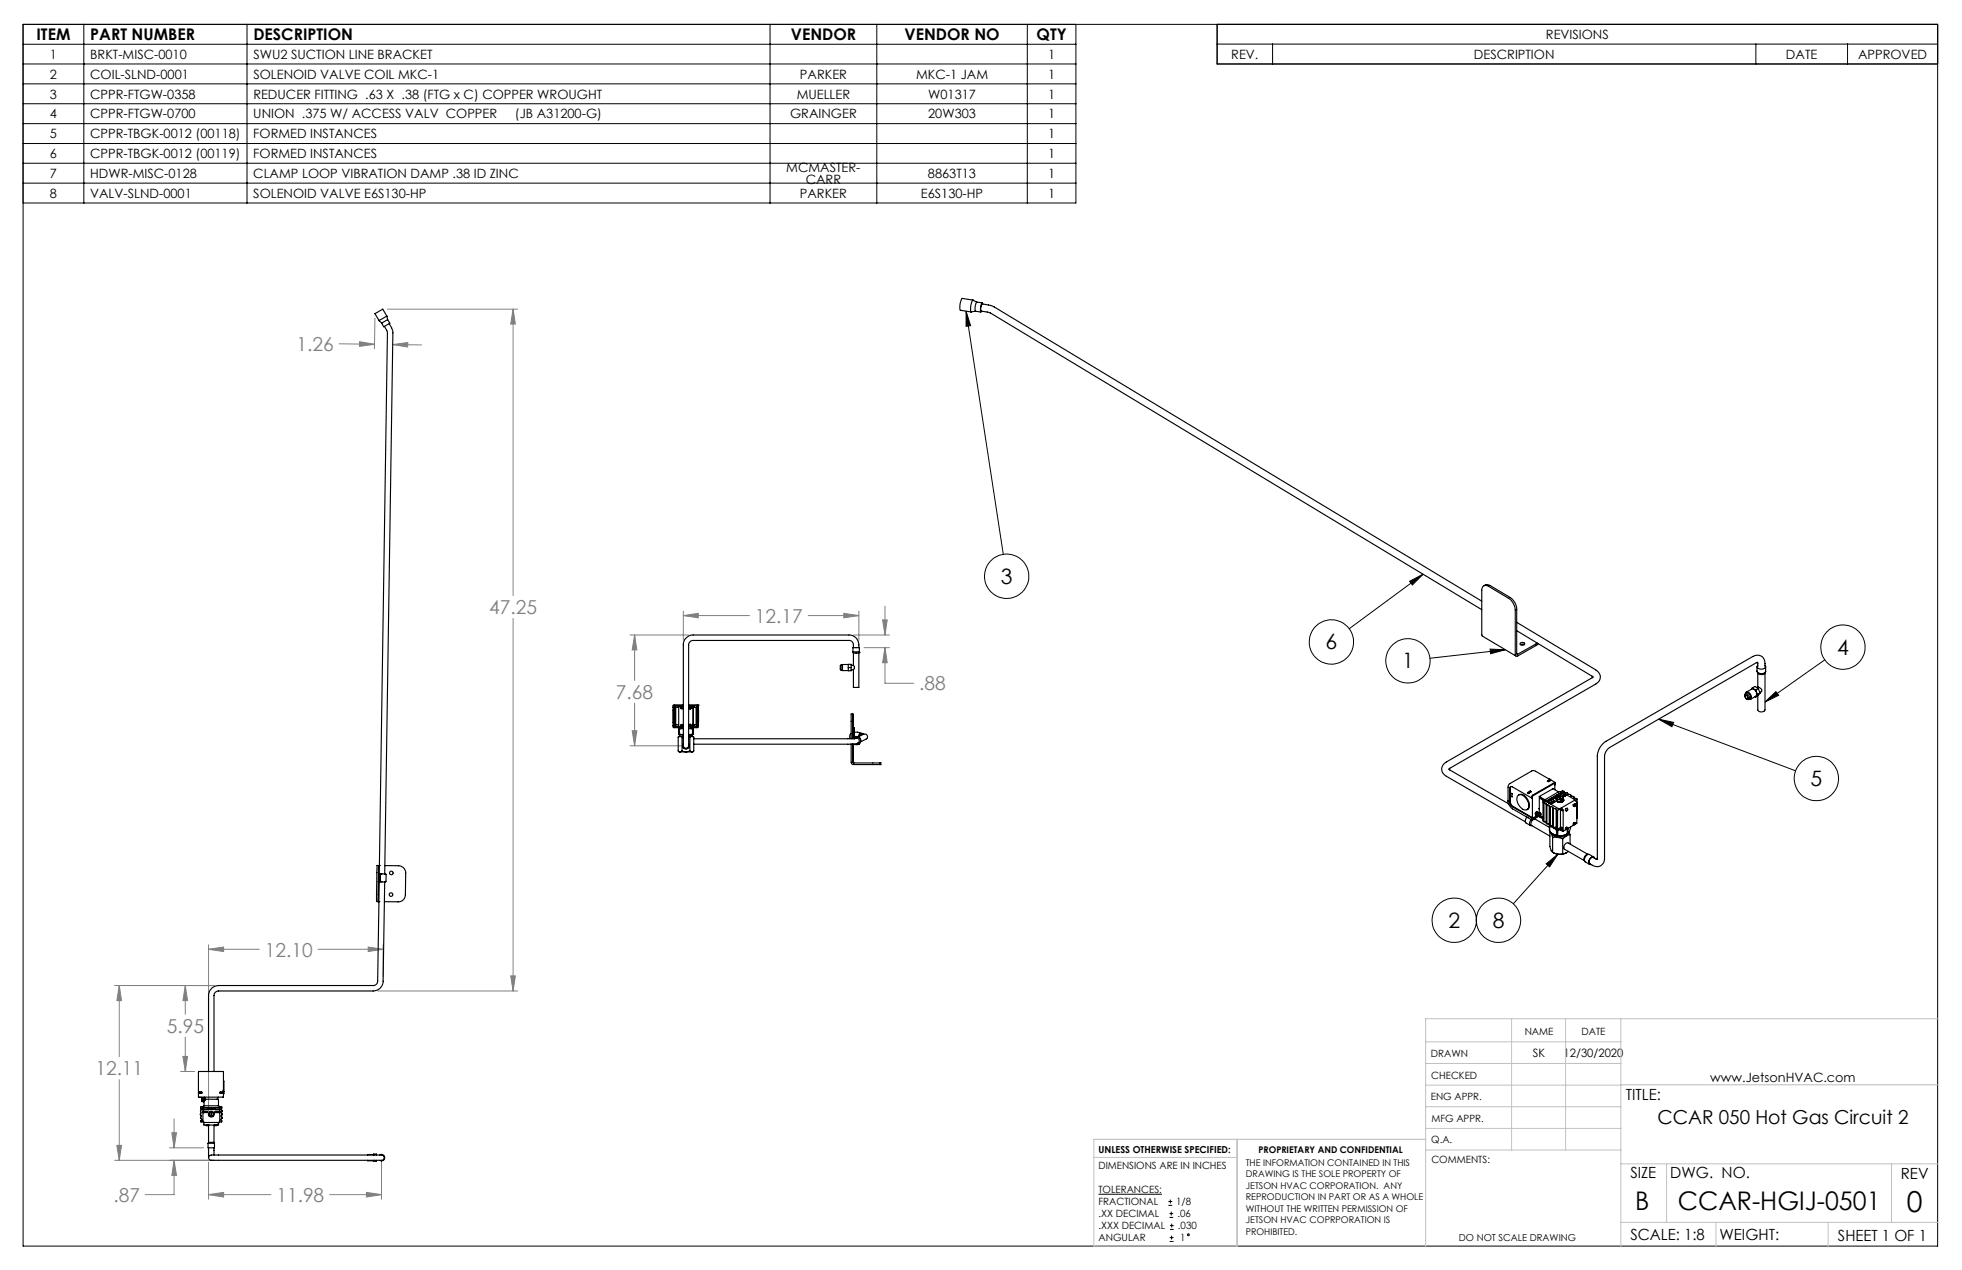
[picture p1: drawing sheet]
<svg xmlns="http://www.w3.org/2000/svg" width="432mm" height="279mm" viewBox="0 0 432 279" stroke-linecap="round" stroke-linejoin="round" font-family="sans-serif">
<g fill="none" stroke="#000" stroke-width=".22">
<path d="M5.1 14.1h231.7M5.1 9.7h231.7M5.1 18.5h231.7M5.1 5.4h421.3v268.7h-421.3zM18.5 5.4v39.3M54.4 5.4v39.3M169.5 5.4v39.3M193 5.4v39.3M226.1 5.4v39.3M236.8 5.4v39.3h-231.7M267.9 5.4v8.7h158.5M267.9 9.7h158.5"/>
<path d="M280.1 9.7v4.4M386.4 9.7v4.4M406.6 9.7v4.4M5.1 22.8h231.7M5.1 27.2h231.7M5.1 31.6h231.7M5.1 35.9h231.7M5.1 40.3h231.7M212.6 68.5l1 3.1-1 .2zM212.6 68.5l8.2 53.5M310.2 127.9l3-1.6-2.4 2.4zM313.2 126.3l-16.3 12"/>
<path d="M327.9 142.8l3.4 .1-3.3 .9zM331.3 142.9l-16.6 1.9M365.1 158.2l3.2 .7-.4 1zM365.1 158.2l30.1 11.4M388.4 154.4l2.4-2.2 .6 .8zM401.6 145.2l-13.2 9.2M340.3 190l2.6-2.1-1.9 2.8zM342.9 187.9l-9.8 10.9M241.7 262.7h14M257.1 265.2h.9M257.1 264.3h.9M257.4 267.8h.8"/>
<path d="M257.4 267h.8M257.4 273.1h.9M257.4 272.3h.9M257.5 270.5h.8M257.5 269.6h.8M257.6 263.9v.9M257.8 266.6v.8M257.8 271.9v.8M257.9 269.2v.9"/>
<circle cx="221.5" cy="126.8" r="4.9"/>
<circle cx="293" cy="141.2" r="4.9"/>
<circle cx="309.9" cy="145.4" r="4.9"/>
<circle cx="405.6" cy="142.4" r="4.9"/>
<circle cx="399.8" cy="171.3" r="4.9"/>
<circle cx="320" cy="202.5" r="4.9"/>
<circle cx="329.8" cy="202.5" r="4.9"/>
<circle cx="261.6" cy="271.7" r=".21"/>
</g>
<g fill="none" stroke="#808080" stroke-width=".22">
<path d="M74.6 75.6l7.8 .1M79.1 75.2l3.3 .5-3.3 .5zM82.5 70l-.1 6.7M85.3 68h28.6M86.4 75.8l6.4 .1M86.4 75.8l3.3-.4v.9zM112.9 68l.5 3.3h-1zM112.9 68v63M112.9 136.1v81.9M138.6 139.7h13M139.7 139.7l.5 3.3h-1.1zM139.7 139.7v10"/>
<path d="M150.4 135.4l3.3-.5v1zM150.4 134.4v6.5M150.4 135.4h14.6M177.9 135.4h11.1M185.7 134.9l3.3 .5-3.3 .5zM187.8 139.7h8M189 134.4v6.5M194.2 136.4h1.1l-.5 3.3zM194.8 133.4v6.3M139.7 154.7v9.4M190.1 142.5h5.7M194.8 142.5l.5 3.3h-1.1z"/>
<path d="M194.8 142.5v7.8h6.3M138.6 164.1h11.4M139.1 160.8h1.1l-.5 3.3zM25.2 216.8h21.9M26.2 216.8v15.7M26.2 216.8l.5 3.3h-1zM40.8 216.8v6.3M40.8 216.8l.5 3.3h-1zM45.9 207.9v37.7M45.9 208.8h11.2M45.9 208.8l3.3-.4v.9zM70 208.8h14.3"/>
<path d="M81 208.4l3.3 .4-3.3 .5zM83.1 218h30.8M84.3 207.9v6.9M112.4 214.7h1l-.5 3.3zM26.2 237.5v17.8M39.8 235.7h3.1M40.3 232.4h1l-.5 3.3zM40.8 228.1v7.6M25.2 255.3h21.9M25.7 252h1l-.5 3.3zM37.3 252.5h7.5M37.8 249.2h1l-.5 3.3z"/>
<path d="M38.3 255.3v7.5h-6.3M38.3 246.2v6.3M38.3 255.3l.5 3.3h-1zM45.9 255.7v8.1M84 255.7v8.1M45.9 262.8h13.7M45.9 262.8l3.3-.5v1zM72.5 262.8h11.5M80.6 262.3l3.4 .5-3.4 .5z"/>
</g>
<g fill="none" stroke="#c0c0c0" stroke-width=".22">
<path d="M313.8 238.7h42.9M313.8 234h42.9M313.8 229.2h42.9M332.7 224.1v28.9M344.6 224.1v28.9M356.7 224.1v50.3M356.7 238.7h69.7M426.4 224.1h-112.6v50.3M240.7 254.6h31.6M272.3 250.6v23.5h-31.6v-23.5h73.1M313.8 253h42.9M313.8 243.5h42.9"/>
<path d="M313.8 248.2h42.9M356.7 256h69.7M366.8 256v12.9M416.3 256v12.9M356.7 268.9h69.7M377.6 268.9v5.5M402.3 268.9v5.5"/>
</g>
<path d="M212.6 68.5l1 3.1-1 .2zM310.2 127.9l3-1.6-2.4 2.4zM327.9 142.8l3.4 .1-3.3 .9zM388.4 154.4l2.4-2.2 .6 .8zM365.1 158.2l3.2 .7-.4 1zM340.3 190l2.6-2.1-1.9 2.8z" fill="#000"/>
<path d="M139.1 160.8h1.1l-.5 3.3zM139.7 139.7l.5 3.3h-1.1zM150.4 135.4l3.3-.5v1zM185.7 134.9l3.3 .5-3.3 .5zM194.8 142.5l.5 3.3h-1.1zM194.2 136.4h1.1l-.5 3.3zM86.4 75.8l3.3-.4v.9zM79.1 75.2l3.3 .5-3.3 .5zM112.9 68l.5 3.3h-1zM112.4 214.7h1l-.5 3.3zM40.8 216.8l.5 3.3h-1zM40.3 232.4h1l-.5 3.3zM26.2 216.8l.5 3.3h-1zM25.7 252h1l-.5 3.3zM37.8 249.2h1l-.5 3.3zM38.3 255.3l.5 3.3h-1zM80.6 262.3l3.4 .5-3.4 .5zM45.9 262.8l3.3-.5v1zM45.9 208.8l3.3-.4v.9zM81 208.4l3.3 .4-3.3 .5z" fill="#808080"/>
<g fill="none" stroke="#000" stroke-width=".25">
<path d="M83.4 70.5l.6 .6M84.6 71.8l.7 1.4-1.8 119.1M85.1 69.5l.2 .8M85.1 69.5l-.9-1.5-1.7 1 .9 1.5M85.1 69.5l-1.7 1M85.3 70.3l.5 .8-.2 .1-1.1 .7-.5-.8M85.3 70.3l-1.3 .8M85.7 71.2l.5 .9 .3 1.1-1.8 119.1h.1M214.2 66l-2.5-.3-.4 1v1.5l2.4 .4M214.2 66l-.2 .2-.3 .9-.1 1.3 .1 .2M214.2 66l.7 .5M214.7 68.5l-1 .1"/>
<path d="M214.7 68.5l1.2 .2M214.9 66.5h.1M215 66.5l-.4 1.1 .1 .9M215 66.5l1.2 .1M215.9 68.4l2.1 .5 108.1 65.2M216.1 66.9l2.5 .5 107.5 64.9M216.2 66.9l-.2 .1-.2 .8 .1 .6M216.3 66.9l-.2-.2-.3 .8v1l.1 .2 .1-.2M326.6 128.9l.6-.3 .7 .2 4.5 2.6a3.4 3.4 0 0 1 1.4 2.7v9.8l4.5-2.4M333.8 136.9l17.4 10.5a1.7 1.7 0 0 1 1 1.6 1.7 1.7 0 0 1-1 1.5l-32.3 18.7M333.8 138.7l16.8 10.2M148.1 159.6l.2 .5h1.7"/>
<path d="M148.1 155.6h.2l-.1 3.3h.1M148.1 155.6v4M148.3 159.9h1.7M148.3 159v.6h-.2M148.3 155.3h.1M148.3 155.2v.1M148.3 155.2h2.1M148.3 155.2v4.7M148.4 159.8h.1M148.4 159.9h.1M148.6 159.4h.1M148.6 155.6h.1"/>
<path d="M148.6 155.6v3.8M148.7 159.4h.1M148.7 155.6h.1M148.7 155.6v3.8M148.7 155.6h.7M148.7 159.4h.7M148.9 159.8l-.6 .1M149.4 155.6v4.3h1M149.4 155.5l-.3 .1M149.4 159.8h-1.1M149.9 155.6h.3v.3h-.3zM149.9 159.5l.3-.1v.3h-.3z"/>
<path d="M150 159.9h.1M150 159.9v.4M150.4 155.4h-1v.2M150.4 155.1h-2.1l-.2 .5M151.6 155.4h.9v.2M151.6 155.2l1.9 .1 .2 .8v2.8h-.1M151.6 155.1l2 .1v4.8l-1.6 .1M151.7 155.6h.4v.3l-.3 .1zM151.7 159.4h.3l.1 .3h-.4zM152 159.9h.1M152 159.9v.4M152.5 159.7v.2h-.9"/>
<path d="M152.5 155.6h.1M152.5 159.7h.1M152.5 159.5h.1M152.5 159.4h.1M152.5 155.5l.3 .1M152.5 155.6h.7M152.5 159.8h1M152.5 155.6v4.1M152.5 159.2h.1M152.5 155.8h.1M152.6 155.6v3.8h.6M152.9 159.8l.6 .1"/>
<path d="M153.2 159.4h.1M153.2 155.6h.1M153.2 155.6v3.8M153.3 159.4h.1M153.3 155.6h.1M153.3 155.6v3.8M153.4 159.4h.1M153.4 155.6h.1M153.4 155.6v3.8M153.5 159.8h.1M153.5 159.9h-1.5M153.6 155.2h.1"/>
<path d="M153.6 159l-.1 .9M185.1 146.3v1.1M185.1 146.3l-.2 .2v.7l.2 .2M185.1 146.3h.3M185.1 147.4h.3M186.7 146.2h-1.3v1.3h1.3M186.7 146.2h.6v1.4h-.6zM186.7 146.9h.6M187.3 146.4h.5M187.3 147.4h.5M187.7 157.1l-.1 5.4M187.7 143.4l.1 .3"/>
<path d="M187.7 143.4v-.9h1.4v.9M187.7 143.4h1.4M187.8 142.5v-.6a.96 .96 0 0 0-1-1h-34.3a1.03 1.03 0 0 0-.9 1v21.8a.65 .65 0 0 1-.6 .9 .65 .65 0 0 1-.6-.9v-21.8a2.16 2.16 0 0 1 2.1-2.2h34.3a2.27 2.27 0 0 1 2.2 2.8M187.8 146.4l.2 .2v.5l-.2 .3M187.8 143.7h1.2M187.8 143.7v2.7M189 143.7v7.5h-1.2v-3.8M189.1 143.5h.1M189.1 143.5l-.1 .2M189.1 143.4v.1M334.6 141.5a.49 .49 0 0 1 .6-.2 .49 .49 0 0 1 .3 .5 .57 .57 0 0 1-1-.2zM334.6 141.8h.9"/>
<path d="M338.5 141.6l-.2 .3-4.3 2.4a.34 .34 0 0 1-.4 0 .34 .34 0 0 1-.1-.3v-9.8a3.5 3.5 0 0 0-1.5-2.6l-4.4-2.6a.91 .91 0 0 0-1.1-.1 .91 .91 0 0 0-.4 1v9.9l7.5 4.5M350.6 148.9l-32.3 18.7a1.72 1.72 0 0 0-1 1.6 1.72 1.72 0 0 0 1 1.6l17.4 10M384 153.1a.4 .4 0 0 1 .2-.5 .4 .4 0 0 1 .5 .2 .57 .57 0 0 1 .4 .6 .57 .57 0 0 1-.5 .5l-.2-.2M384.1 152.9a.57 .57 0 0 1 .5 .3 .57 .57 0 0 1-.1 .6 .69 .69 0 0 1-.4-.9zM384.1 153a.41 .41 0 0 1 .5 .2 .41 .41 0 0 1-.1 .5l-.4-.3zM384.4 152.3l1.2-.7a1.04 1.04 0 0 1 .9 1.5l-1.2 .7M384.9 153.8a.49 .49 0 0 0 .6-.2 .49 .49 0 0 0-.1-.6 .81 .81 0 0 0-1.2-.6l-.1 .2a.79 .79 0 0 1 1 0 .79 .79 0 0 1 .2 .9l-.4 .4M385.6 151.4l-.2 .2M385.6 151.4l.8 .4M385.6 151.4l.6-.4 .8 .5M386.3 153.3l.1 .1M386.4 151.8l.4 1"/>
<path d="M386.7 146.6v1a1.08 1.08 0 0 0 1.9 0M386.7 147.6l.3 .6M386.8 152.8l-.4 .6M386.8 145.7l.1 .9M386.8 145.7l-32.6 18.8a2.5 2.5 0 0 0-1.1 1.9v22.4a1.69 1.69 0 0 1-.8 1.7 1.69 1.69 0 0 1-1.9-.1l-.6-.4M386.9 146.4a.54 .54 0 0 0-.1 .6 .54 .54 0 0 0 .7 .2 .73 .73 0 0 0 1-.8h-.1M386.9 148v3.1l.2 .1a.64 .64 0 0 1 .6 .7v.2l-.4 .3M386.9 148.1a1.03 1.03 0 0 0 1.5 0M386.9 151.1l-.3 .2M387 151.5l-.6 .3M387 151.5l.4 1M387 148.2h.1"/>
<path d="M387.4 152.5l-.6 .3M387.4 152.5l-.4 .5-.6 .4M388.3 148.2h.1M388.3 148.1v.1M388.4 146.6a1.89 1.89 0 0 0-1.6-2.5l-1 .3-32.4 18.7a4 4 0 0 0-1.9 3.3v22.7M388.4 148v8.2a.92 .92 0 0 1-1.5 0v-3.1M388.6 147.6l-.3 .6M388.6 146.6v1M149.3 162.2l.4-.2 .4 .2M149.3 165.2l.3 .2M149.3 162.2v3M149.4 160.5h.1"/>
<path d="M149.4 161.4h.1M149.4 161.4v.2h.8M149.4 160.5v.9M149.5 161.4l.7 .2M149.5 160.5v.9M149.5 162h.9M149.5 162l-.2 .2M149.5 161.6v.4M149.6 161.6h-.1M149.6 165.4h.1M149.7 165.4h1.2M150.1 165.2l.8 .2"/>
<path d="M150.1 165.2l-.4 .2M150.1 162.2v3M150.2 160.3h.2M150.2 161.6h.2M150.2 160.3l-.7 .2M150.2 160.3h-.8v.2M150.4 163.7a.7 .7 0 0 0 .4 1 .7 .7 0 0 0 .9-.6M150.4 163.8a.65 .65 0 0 0 .4 .9 .65 .65 0 0 0 .8-.6M150.4 164a.59 .59 0 0 0 .6 .7 .59 .59 0 0 0 .6-.7M150.4 161.6h-.9M150.4 161.6h-.2M150.4 162.1l-.3 .1"/>
<path d="M150.9 165.4h.1M151 165.4h1.2M151.6 163.7l.1 .4M151.6 163.8v.3M151.6 160.3h.2M151.6 161.6h.2zM151.6 162h.8M151.6 162.1l.2 .1M151.8 160.3l.7 .2M151.8 160.3h.1a.36 .36 0 0 1 .4-.1 .36 .36 0 0 1 .2 .3M151.8 160.3h-.2M151.8 162.2l.5-.2 .4 .2"/>
<path d="M151.8 165.2l-.8 .2M151.8 165.2l.4 .2M151.8 162.2v3M152.2 161.6l.2 .1M152.2 161.6h.1M152.2 161.6l-.6 .1M152.2 165.4h.1M152.3 161.6h-.1M152.4 161.7l-.8 .1M152.4 162l.3 .2M152.4 161.7v.3M152.5 161.4l-.7 .2"/>
<path d="M152.5 160.5h.1M152.5 161.4h.1M152.5 160.5v.9M152.5 161.4a.36 .36 0 0 1-.2 .3 .36 .36 0 0 1-.4-.1h-.1M152.7 162.5h35.4M152.7 165.2l-.4 .2M152.7 162.2v3M187.3 163.7v4a.49 .49 0 0 0 .6 .5h5.8M187.3 161.3l-.3 .4 .1 .8M187.6 163.7l.1 4.1 6 .1M187.7 160.4l.1 1.8M187.7 160.4h.1"/>
<path d="M187.8 163.7v4l.2 .2M187.8 160.2l-.1-3.1h-.4v5.4M187.8 160.2v.2zM187.8 160.2l-.1 .2M187.8 161.3v.4zM187.8 160.5l.1 .5zM187.8 162.2h.1M187.8 160.4v1.8M187.9 162.2l.1 .3M187.9 161.1h.1M187.9 160.4v1.7l.2 .1M187.9 160.4h.1"/>
<path d="M188 161.1h.7l.6 .2M188 162l.1 .1M188 160.2v.2zM188 160.7v.9zM188 160.2l-.1 .2M188 160.4v1.6M188.1 162.1h.1M188.1 162.2h.1M188.1 162.2l.1 .1a.68 .68 0 0 1 .9 .6 .68 .68 0 0 1-.6 .8M188.1 162.1v.1M188.2 162.1h-.1M188.2 162.1h.1"/>
<path d="M188.2 162.1a.91 .91 0 0 1 1.2 .5 .91 .91 0 0 1-.5 1.2M188.4 162.3l-.4 .2M188.5 163.7h-35.8M188.5 163.6v.1M188.5 162.1a.9 .9 0 0 1 .9 1.1 .9 .9 0 0 1-1.3 .5M188.9 163.8h.1M189.1 161.3h.5M189.5 161.5h.6a.61 .61 0 0 1 .8 .4 .61 .61 0 0 1-.3 .7l-1.2 .6M189.7 161.5h-.3l-.3 .5M190 161.5a.66 .66 0 0 0-.8-.1 .66 .66 0 0 0-.3 .7l1.2-.6M193.7 167.9h.1M193.7 168.2h.1"/>
<path d="M193.7 167.9v.3M318.9 169.2l13.1 7.6M331.9 176.2l.3 1 .7 .7M331.9 176.2l.1 .1M332.4 174.4l.4 .2M332.4 175l.4 .3M332.5 173l-.1 3.4 .2 .6 .4 .4 4.3 2.5-.2 .1M332.8 174.6h.1M332.8 175.3v.1M332.8 174.6v.7M332.8 177.8l.1 .1M332.9 177.9l4.3 2.5"/>
<path d="M334 175a1.45 1.45 0 0 1 2.1 1 1.34 1.34 0 0 1-.3 2.2 2.37 2.37 0 0 1-1.8-3.2zM334.2 174.9a1.3 1.3 0 0 1 1.9 .7 1.71 1.71 0 0 1 0 2.5M336.1 179.7a1.01 1.01 0 0 0-.2 1.4l.9 .5M336.2 174.4l.6-.4 .2 .2-.7 .4zM336.4 174.3l.2 .1zM336.8 174v.1M336.8 174.1l-.4 .2M336.8 174.1l.2 .1M337.1 175.6l-4.3-2.5a.37 .37 0 0 0-.4 0 .37 .37 0 0 0-.2 .4v3l.3 .7 4.6 2.8M337.3 175.2h.1M337.3 175.2v5l1.2-.7a.39 .39 0 0 1-.1-.4 .39 .39 0 0 1 .3-.2M337.3 175.5l-.2 .1"/>
<path d="M338 179.2v.1M338.1 179.3h.1M338.1 178.6l-.2 .4 .1 .2M338.1 178.6l-.2 .5 .1 .1M338.2 178.7l-.2 .4M338.2 178.7l-.2 .3 .1 .3M338.2 178.7a.36 .36 0 0 0-.1 .6M338.2 179.4h.1M338.2 178.6l-.1 .1M338.3 179.4h.1M338.3 178.7l-.3 .4M338.3 178.6h-.2"/>
<path d="M338.3 178.7h.2M338.3 178.7l-.2 .4v.2M338.3 178.7l-.2 .3v.3M338.3 178.7h.1M338.3 178.6h.1M338.3 178.6l-.2 .1M338.3 179.4l-1 .6M338.3 179.5h.1M338.3 178.8l-.2 .3 .1 .3M338.3 178.8l-.2 .4M338.3 178.8h.3M338.3 178.8h.2"/>
<path d="M338.3 178.6l-.1 .1M338.3 178.8l-.2 .2 .1 .4M338.4 178.6l-.2 .1M338.4 179.5h.1M338.4 178.8a.35 .35 0 0 0-.1 .6M338.4 178.8l-.2 .3 .1 .3M338.4 178.8l-.2 .4M338.4 178.7h.1M338.5 178.9a.35 .35 0 0 0-.1 .6M338.5 178.9l-.2 .3v.3M338.5 178.9l-.2 .3M338.5 178.8h.1"/>
<path d="M338.5 178.9l-.2 .4M338.5 179.5l.1 .1M338.6 179l-.2 .3 .2 .2M338.6 178.8h-.2M338.6 178.8h.1M338.6 177.9l.2 .1M338.6 179l-.2 .4M338.6 178.8l-.1 .1M338.6 178.8l.1 .1M338.6 179.6h.1M338.7 179l-.2 .2 .1 .3M338.7 179l-.2 .5"/>
<path d="M338.7 179.6h.1M338.7 178.9h.1M338.7 178.9l-.3 .2v.4M338.7 179.6l-1.4 .8h-.2v-.4M338.7 179l-.1 .4 .1 .2M338.7 179l-.1 .3v.3M338.7 178.9v.1M338.7 178.9l-.1 .1M338.7 179h.1M338.8 179.6h.1M338.8 175.2l1.2 .8M338.8 179.6l.8 .6"/>
<path d="M338.8 178.9l-.2 .1M338.8 178.9h.1M338.8 178.9v.1M338.8 175.2v3.7M338.8 179l-.3 .2 .1 .4M338.8 179l.3 .2M338.8 179h-.1M338.8 179h.1M338.9 175.6v-.1l1.1 .7M338.9 179l-.3 .3 .1 .3M338.9 175.6l.8 .5M338.9 179h.1"/>
<path d="M338.9 179v.1M338.9 179.1h.1M338.9 179.6l.7 .4M339 175.6h-.1M339 179.5l.6 .3M339 179.5h.1M339.1 179.2h-.2l-.1 .3h.2M339.1 179.2l-.1 .3M339.6 176.5l.2 .1M339.6 176.5v4.1l.2 .2M339.7 176.1v.3M339.8 176l-.1 .1"/>
<path d="M339.8 176.6l.5 .1v.2M339.8 176.6v4.2M339.8 176v.3M340 176.1v.1M340 176.2l-.4 .3M340.2 176.3h.1M340.2 176.3l.4 .2M340.3 176.9l.1 .1M340.3 176.9l.1 4.3M340.4 177v.1M340.4 177v4.2M340.4 177.1l.5 .1 .2 .2"/>
<path d="M340.4 177.1v4.1M340.5 171.8l.6-.3 .3 .1-.6 .4zM340.6 176.5h.1M340.6 176.5l.4 .2M340.8 171.3l.3 .1M341 177.3l.1 4.3M341 176.7h.1M341 176.7l.2 .2M341.1 177.4h.1M341.1 177.4v4.2M341.1 171.4l-3.4-1.8-.5-.1-5.1 3-.2 .6v3.1M341.1 177.4v.1a.41 .41 0 0 1 .5 0 .41 .41 0 0 1 .2 .3"/>
<path d="M341.1 171.4l.1 .2M341.2 176.9l1.7 1h.6M341.2 176.9h.1M341.2 171.7l-.6 .2M341.3 175.7h.1M341.3 175.7l.3 .2M341.3 176.6h.3M341.3 176.6h.2M341.4 171.6l.9 .6M341.4 176.5h.1M341.4 176.5l.1 .1M341.5 176.6h.1"/>
<path d="M341.5 176.5h.1M341.5 176.5v.1M341.6 176.6h.1M341.6 176.5h.1M341.6 175.9h.1M341.6 176.5v.1M341.6 176.5l.1 .1M341.6 176.4h.1M341.6 176.4l.1 .1M341.6 176.4l-.1 .1M341.7 176.5h.1M341.7 176.6h.1"/>
<path d="M341.7 176.6h-.1M341.7 177.7l.1 4.3M341.7 176.5h-.3M341.8 177.8l.1 .1M341.8 177.8v4.2M341.9 177.9h.5l.1 .2M341.9 175.5h.1M341.9 177.9v4.1M341.9 176.2h.1M341.9 176.2l.3 .2M341.9 176.2l-.9 .5M341.9 175.4l.1 .1"/>
<path d="M342 175.5h.1M342 175.4h.1M342 175.4h.2M342.1 175.5h.1M342.1 175.4h.1M342.1 175.4l-.2 .1M342.1 175.3v.2M342.1 175.3h.2M342.1 175.3l.1 .1M342.1 175.4v.1M342.1 175.3v.1M342.1 172.3l.1 .4 .1-.1-.1-.5-4.9 2.8-.2 .3v.4"/>
<path d="M342.1 172.3l.1 1.4M342.1 172.3l-4.8 2.8M342.2 176.4h.1M342.2 176.4l-1 .5M342.2 175.3h.2M342.2 175.3v.1M342.2 175.3h.1M342.2 175.4h.1M342.2 175.3l.1 .1M342.3 175.3h.1M342.3 175.2v.2M342.3 175.2v.1"/>
<path d="M342.3 175.4h.1M342.3 175.3v.1M342.4 175.3h.1M342.5 176l.1-.2a.43 .43 0 0 0-.1 .5 .43 .43 0 0 0 .5 .2 .82 .82 0 0 0 1.2-.5M342.5 178.1v.1M342.5 178.1v4.3M342.5 178.2l.3 .1M342.5 178.2v4.2M342.6 175.5l.2 .3M342.6 175.5l.2 .8M342.7 176.4h.1M342.7 175.4v.1"/>
<path d="M342.7 175.4l1 .5M342.7 175.4l-.1 .1M342.8 175.8l.2 .1M342.8 175.8v.1M342.8 175.9v.4M342.8 178.3v4.2M342.8 176.3l.7 .1M342.8 175.9h.2M342.9 175.4l1 .5M342.9 175.4h.1M342.9 175.3l1 .5M342.9 175.3v.1"/>
<path d="M343 175.9h.3M343 175.1l-1.4 .8M343 175l-.3-.1-1.4 .8M343 175l-1.4 .9M343 175v.1M343 174.2l-1.3-.7-2.9 1.7M343 175.2l-.1 .1M343.3 175.2h-.3M343.3 175.9l.2 .1M343.3 175.2h.3M343.4 178v4.1l-.6 .4M343.5 176v.4"/>
<path d="M343.5 177.8l.5 .4v4.6l-.5-.1v-.2M343.5 178l.4 .4-.5-.3 .5 .2M343.5 177.8l3-1.7 .5 .3v4.7l-3 1.8M343.5 174.2l.4-.2 .3 .1a.4 .4 0 0 0 .6 .3l.2 .2M343.5 178l-.7 .3M343.5 177.8v.2M343.6 175.9h-.3M343.6 175.9l-.1 .1M343.6 175.2l.4 .4M343.7 175.9h-.1M343.7 175.9h.2M343.7 174.3l-.8-.1-2.8 1.7-.1 .2 .2 .2"/>
<path d="M343.7 174.3h.1M343.7 174.3l-3.5 2M343.7 174.3l.4 .2M343.9 175.8v.1M343.9 175.8h.1M343.9 175.1h.1M343.9 175.1h.2M344 175.6l-.1 .2M344 175h.1M344 175.6v.1M344 175v.1M344 175.7l.2 .3"/>
<path d="M344 175.1h.1M344 175.7v.4l-.5 .3M344 175.7l-.1 .1M344 175.1l.1 .1M344.1 175.2h.1M344.1 175.1h.1M344.1 174.5h.1M344.1 175h.1M344.1 175v.2M344.1 174.5l.4 .2M344.1 174.5l-3.5 2M344.1 175l.1 .1"/>
<path d="M344.1 176.1a1 1 0 0 1-1.2 .4M344.1 175v.1M344.2 176h.1M344.2 175h.1M344.2 174.9v.1M344.2 174.9l.1 .1M344.2 174.2v.1M344.2 175l-.3 .1M344.3 175h.1M344.5 174.7h.1M344.5 174.7l-.9 .5M344.5 174.7l.2 .1"/>
<path d="M344.5 178l.2 .3M344.7 178.3h.1M344.7 174.8l1.8 1.1 .1 .2M344.7 174.8l-.8 .6-.3-.2M344.7 174.8h.1M344.9 177.8l-.4 .2v.3l.2 .1M344.9 177.8l.1 .3M344.9 177.8h.1M345 178.1l-.1 .2h-.2M345 174.6l.6 .2M345 174.6v.1M345 178.1h.1"/>
<path d="M345.6 174.8h.1M345.7 174.8a.32 .32 0 0 0 .1 .4 .32 .32 0 0 0 .3 0l.3 .1a.3 .3 0 0 0 .1 .4 .3 .3 0 0 0 .4-.1l.2 .2M345.7 174.9v.3M346.3 177v.3l.1 .1M346.3 177h.1M346.4 175.4v.2M346.6 176.8l.1 .5-.2 .1-.2-.4M346.6 176.8h.1M346.6 176.1h.1M346.6 176.8l-.3 .2M347.1 175.8l-.5 .3M347.1 175.8l-.1 4.2"/>
<path d="M83.2 198.4h.2M83.3 192.3l.1 .1zM83.3 192.2h.2M83.3 190.4h-.3l-.1 1.1v6.8l.3 .1M83.3 190.4l-.1 8M83.3 190.4h.2M83.4 194h.1M83.4 192.4v1.6l-.1-.1M83.4 198.4h.1M83.4 192.3v.1M83.5 194l-.4 21.8a.95 .95 0 0 1-1 1h-34a2.21 2.21 0 0 0-2.2 2.2v16.7M83.5 192.4v1.6"/>
<path d="M83.5 192.3h.2M83.5 193.9l-.2 .1M83.5 194h.1M83.5 192.4h.1M83.5 192.3v.1M83.5 190.4h.1M83.6 192.4v1.6M83.6 192.3h.1M83.6 193.9h.1M83.6 192.3v.1M83.7 193.9l1 .1M83.7 192.3h.1"/>
<path d="M83.7 193.9h.1M83.7 192.3v1.6M84.7 194l-.4 21.9a2.17 2.17 0 0 1-2.2 2.1h-34a.97 .97 0 0 0-1 1v16.7M84.7 190.4l3 .1a1.56 1.56 0 0 1 1.6 1.6l-.1 4.8a1.56 1.56 0 0 1-1.6 1.5h-3M84.8 192.3h-1.1M84.8 192.3h.1M84.8 192.3l.2 .1-.1 1.6h-.2M337 180.3a.78 .78 0 0 0 0 1.3h.1M337.4 180.3a.94 .94 0 0 0-.3 1.3l4 2.3M337.5 180.2h.4l3.1 1.8M337.9 180.1l.1 .2M339.8 180.8l.5 .1"/>
<path d="M340.4 181.2h.1M340.4 181.2l.6 .2M341 181.7l.1 .1M341 181.7l.1 1.1M341 181.6v.1M341.1 181.6h.1M341.1 182.8l.7 .7M341.1 181.8l.7 .3M341.1 181.8v1M341.1 181.6h.2M341.3 181.6l.4 .1M341.3 181.6l.5 .5"/>
<path d="M341.5 183.3a2.36 2.36 0 0 0 3.7 0M341.7 184.2l-.6-1.3v3.3l.6 1.3M341.7 184.2h1.1l1.1 .3M341.7 187.5l1.1 .4M341.7 184.2v3.3M341.8 182h.1M341.8 182.1l.8 .6M341.8 182.1l.7 .3M341.8 183.5l.8 .3M341.8 183.5a3.3 3.3 0 0 0 2.1 .3M341.9 182l.6 .1M342.5 182.4l.3 .1"/>
<path d="M342.6 182.7l.2 .1M342.6 183.8h.2M342.6 182.7v1.1M342.8 187.9h.1M342.8 183.8h1.1M342.8 182.8v1M342.9 182.4h.6M343.2 182.2l.3 .3M343.4 182.1l.5 .3M343.4 181.9l.5 .2v.5M343.4 182l.5 .2M343.5 182.5l.4 .1"/>
<path d="M343.5 182.5h.1M343.5 182.5l-.7 .3M343.9 187.9h-1M343.9 184.5v3.4M344.5 182.5l.5-.4v.2l-.4 .2M344.5 182.5h.1M344.7 187.6l-.8 .3M344.7 187.6l-.6 .3h-1.2M344.7 183.6h.1M344.8 182.4h.1M344.9 183.4l-1 .4M344.9 182.4v1"/>
<path d="M345 182.1h-.4l-.1 .4M345 183.4l-1.1 .4M345.1 182.4h-.2M345.1 183.4h-.2M345.1 182.4v1M345.1 182.2v.2M345.2 187.3l-.5 .3M345.3 183.1l.2 .5M345.5 183.6l-.8 .3-.8 .6M345.5 183.6v2.1M345.7 181.9l-.3 1.1-.3 .4M346.7 181l-.2-.1-.2 .2 .1 .4 .1-.3 .2-.2v.3l-.3 .2"/>
<path d="M349.5 188l-4.4-2.5a.91 .91 0 0 0-.8 1.3l4.4 2.5M349.6 189.7l.1 .4 .4 .1M349.6 188a1 1 0 0 0-.8 1.5M349.7 189.7v.3l.4 .1M349.7 189.7l.2 .3M350.2 188.7h.5M350.6 188.6l.9 .5M350.8 188.6l-1-.6a1.07 1.07 0 0 0-.9 1.6l.9 .5M350.9 188.8a.58 .58 0 0 0-.6-.2 .58 .58 0 0 0-.5 .5l-.1 .6M350.9 188.8a.51 .51 0 0 0-.5-.3 .51 .51 0 0 0-.4 .4l-.4 .8M43.7 235.8h5.4l.1 5.6h-5.5zM49.1 239.8v.3"/>
<path d="M49.2 237.8v2.8M43.7 240.3l.7-.1v.3h-.6zM44.2 241.4l.2 .1M44.4 242.1h.1M44.4 241.7h.1M44.4 241.8h.1M44.4 241.5h.1M44.4 242h.1M44.4 241.9h.1M44.4 241.6h.1M44.4 241.8v.1M44.4 241.7h.2"/>
<path d="M44.4 241.6h.2M44.4 241.8h.2M44.4 242.1h.2M44.4 241.7v.1M44.4 242v.1M44.4 242.1v.1M44.4 242.2h.1M44.4 242h.2M44.4 241.9h.2M44.4 242.2h.2M44.4 242.2v.2h.3M44.4 241.5v.1"/>
<path d="M44.4 241.6v.1M44.4 241.9v.1M44.4 240.3h-.4v.2h.4M44.5 242l-.1 .1M44.5 242h.2M44.5 242h.3M44.6 241.5h.2M44.6 241.5h-.2M44.6 242.1h.2M44.6 241.7h.3M44.6 241.7h-.2M44.6 241.7l-.2 .1"/>
<path d="M44.6 241.8h.2M44.6 241.9h.2M44.6 242h.2M44.6 241.7h.2M44.6 241.6l-.2 .1M44.6 242.1h-.2M44.6 241.6h.2M44.6 241.9l-.2 .1M44.6 242h-.2M44.6 241.8l-.2 .1M44.6 242.2h.1M44.6 242.1h.1"/>
<path d="M44.6 242.1l-.2 .1M44.7 243.7v3l.2 .2M44.7 243.7l.2-.4h3.2l.3 .4M44.7 244.1h.1M44.7 244.5h.1M44.7 244.8h.1M44.7 243.7h.1M44.7 244.5h.9v.3h-.9M44.7 244.1h3.7M44.7 243.7h3.7M44.7 243.5h-.5v.2a.34 .34 0 0 1-.1 .6v.2a.44 .44 0 0 1 0 .7 .38 .38 0 0 1 .3 .3 .38 .38 0 0 1-.3 .4v.1a.39 .39 0 0 1 .3 .3 .39 .39 0 0 1-.2 .4v.1h.5M44.7 242.1h.1"/>
<path d="M44.7 242.2h.1M44.7 242.1v.3M44.7 242.4h.1M44.8 242l-.4 .1M44.8 242v.1M44.8 241.9h.1M44.8 241.9h-.2M44.8 242h.1M44.8 242.1h.1M44.8 241.9v.1M44.8 242.1h-.1M44.8 241.8h-.2"/>
<path d="M44.8 241.8h.1M44.8 242.1v.3M44.8 242.1v.1M44.8 242.2h.1M44.8 241.5h.1M44.8 241.7h.1M44.8 241.6h.1M44.8 241.8l.1 .1M44.8 241.5h-.2M44.8 241.8h-.4M44.8 241.5h-.4M44.8 241.6h-.2"/>
<path d="M44.8 241.8l-.4 .1M44.8 241.6v.1M44.8 242.2v.2M44.9 241.5l-.1 .1M44.9 241.5h.1M44.9 241.7h.1M44.9 241.8h.1M44.9 241.9h.1M44.9 241.9h-.1M44.9 242h.1M44.9 242.1h.1M44.9 242.1h-.1"/>
<path d="M44.9 246.9v.6h3.1v-.2M44.9 246.9h.1M44.9 241.5l-.3 .1M44.9 241.7h-.3M44.9 241.6l-.3 .1M44.9 242h-.1M44.9 241.7l-.1 .1M44.9 241.8h-.1M44.9 241.6v.1M44.9 241.9v1.4M44.9 242l-.1 .1M44.9 246.9h3.1v.4"/>
<path d="M44.9 241.9l3.1-.1 .1 1.5M44.9 241.4l.4 .4M45 241.4l-.4 .1M45 244.5h.1M45 244.7h.1M45 244.5v.1M45 244.6h.1M45 244.6l.1 .1M45 244.5v.2M45.1 244.7h.1M45.1 244.5h.1M45.1 244.5l-.1 .2"/>
<path d="M45.1 244.5l.1 .2M45.1 244.6h.1M45.2 244.5h.1M45.2 244.7h.1M45.2 244.5l-.1 .2M45.2 244.5l.1 .2M45.2 244.6h.1M45.3 244.5h.1M45.3 244.7h.1M45.3 244.5l-.1 .2M45.4 247.5h.1M45.4 247.5v.2h.4v-.2"/>
<path d="M45.8 243.8h1.4v.2h-1.4zM45.8 247.5h.1M45.8 251.5h1.4M45.8 251.5v1h1.4v-1M45.9 252.5v2.2M45.9 251.3h1.2M45.9 247.5v3.8M45.9 251.3l-.1 .2M46 254.3l.5-.2h37.1a.67 .67 0 0 1 1 .6 .67 .67 0 0 1-1 .6h-37.1a.58 .58 0 0 1-.5-.3 .58 .58 0 0 1 0-.7zM46 245v.3M46 245.3l.2 .2M46.2 245.5l.2 .1"/>
<path d="M46.2 244.8l-.2 .2M46.2 244.8h.6M46.2 245.5v.1h.6v-.1M46.3 243.9h.1M46.3 243.8h.1M46.3 243.8l.1 .1M46.4 244.7l-.2 .1M46.4 243.8h.1M46.4 243.9h.1M46.4 243.8l-.1 .1M46.4 244.7v.9M46.4 243.8l.1 .1"/>
<path d="M46.5 243.9h.1M46.5 243.9h-.1M46.5 243.8h.1M46.5 243.8l-.1 .1M46.5 243.8l.1 .1M46.6 243.9h.1M46.6 243.9h-.1M46.6 243.8h.1M46.6 244.7v.9M46.6 243.8v.1M46.6 243.8l-.1 .1M46.6 244.7l.2 .1"/>
<path d="M46.7 243.9h.1M46.7 243.8v.1M46.8 245.5l-.2 .1M46.8 244.8l.2 .2M47 245v.3M47 245.3l-.2 .2M47.1 252.5v1.6M47.1 247.5v3.8M47.1 251.3l.1 .2M47.2 247.5h.1M47.2 247.5v.2h.4v-.2M47.6 247.5h.1"/>
<path d="M47.7 244.5h.1M47.7 244.5l.1 .2M47.8 244.7h.1M47.8 244.6h.1M47.8 244.5h.1M47.8 244.5l-.1 .2M47.8 244.5l.1 .2M47.9 244.7h.1M47.9 244.6h.1M47.9 244.7h-.1M47.9 244.5h.1M47.9 244.5v.2"/>
<path d="M47.9 244.5l-.1 .2M48 244.7h.1M48 244.6h.1M48 244.6l-.1 .1M48 244.5h.1M48 244.5v.1M48 241.4l-.3 .4M48.1 246.9v.4M48.1 246.9l-.1 .4M48.3 243.5h.5v.2a.41 .41 0 0 0 .1 .7 .41 .41 0 0 0 0 .7v.1a.33 .33 0 0 0-.3 .3 .33 .33 0 0 0 .3 .4v.1a.43 .43 0 0 0-.1 .7v.1h-.5M48.4 243.7v3l-.4 .3M48.4 244.8h.1"/>
<path d="M48.4 244.5h.1M48.4 244.1h.1M48.4 243.7h.1M48.4 244.5h-1v.3h1M48.4 240.2h.6l.1 .3h-.7zM48.4 240.3h.6v.2h-.6M49.1 240.1h.1M80.9 255.3l1.3 .1M82.2 254l-1.3 .1M82.2 254.1v-.2h.6v.2M82.2 255.3v.2h.6v-.2M83.6 254.1a.7 .7 0 0 1 1.1 .6 .7 .7 0 0 1-1.1 .6"/>
<circle cx="86" cy="196.8" r=".39"/>
<circle cx="86.1" cy="192" r=".39"/>
<circle cx="46.5" cy="245.1" r=".64"/>
</g>
<text font-size="6.3" x="419.7" y="266.7">0</text>
<g font-size="5.6">
<text x="359.9" y="266.2">B</text>
<text x="369.2" y="266.2">CCAR-HGIJ-0501</text>
</g>
<g font-size="4.7">
<text x="220.3" y="128.4">3</text>
<text x="291.7" y="142.9">6</text>
<text x="404.3" y="144">4</text>
<text x="308.6" y="147">1</text>
<text x="398.5" y="172.9">5</text>
<text x="318.8" y="204.1">2</text>
<text x="328.5" y="204.1">8</text>
</g>
<g font-size="4.2" fill="#808080">
<text x="65.3" y="77.1">1.26</text>
<text x="107.7" y="135.1">47.25</text>
<text x="166.2" y="137">12.17</text>
<text x="135.6" y="153.8">7.68</text>
<text x="202.3" y="151.9">.88</text>
<text x="58.3" y="210.4">12.10</text>
<text x="36.7" y="227.2">5.95</text>
<text x="21" y="236.6">12.11</text>
<text x="25" y="264.4">.87</text>
<text x="60.8" y="264.4">11.98</text>
</g>
<text font-size="4.2" x="364.8" y="247.2">CCAR 050 Hot Gas Circuit 2</text>
<g font-size="3.5">
<text x="8" y="8.8">ITEM</text>
<text x="19.9" y="8.8">PART NUMBER</text>
<text x="55.8" y="8.8">DESCRIPTION</text>
<text x="174" y="8.8">VENDOR</text>
<text x="199.1" y="8.8">VENDOR NO</text>
<text x="228.1" y="8.8">QTY</text>
</g>
<g font-size="3.4">
<text x="357.8" y="241.9">TITLE:</text>
<text x="358.8" y="259.2">SIZE</text>
<text x="367.6" y="259.2">DWG. NO.</text>
<text x="418.3" y="259.3">REV</text>
<text x="358.8" y="272.9">SCALE: 1:8</text>
<text x="378.4" y="272.9">WEIGHT:</text>
<text x="404.5" y="272.9">SHEET 1 OF 1</text>
</g>
<g font-size="2.8">
<text x="340.2" y="8.6">REVISIONS</text>
<text x="11" y="17.3">2</text>
<text x="11" y="13">1</text>
<text x="19.8" y="17.3">COIL-SLND-0001</text>
<text x="19.9" y="13">BRKT-MISC-0010</text>
<text x="55.8" y="17.3">SOLENOID VALVE COIL MKC-1</text>
<text x="55.8" y="13">SWU2 SUCTION LINE BRACKET</text>
<text x="176.1" y="17.3">PARKER</text>
<text x="201.6" y="17.3">MKC-1 JAM</text>
<text x="230.7" y="17.3">1</text>
<text x="230.7" y="13">1</text>
<text x="271" y="13">REV.</text>
<text x="324.4" y="13">DESCRIPTION</text>
<text x="393.1" y="13">DATE</text>
<text x="408.9" y="13">APPROVED</text>
<text x="11" y="21.7">3</text>
<text x="19.8" y="21.7">CPPR-FTGW-0358</text>
<text x="55.8" y="21.7">REDUCER FITTING .63 X .38 (FTG x C) COPPER WROUGHT</text>
<text x="175.3" y="21.7">MUELLER</text>
<text x="204.3" y="21.7">W01317</text>
<text x="230.7" y="21.7">1</text>
<text x="11" y="26.1">4</text>
<text x="19.8" y="26.1">CPPR-FTGW-0700</text>
<text x="55.8" y="26.1">UNION .375 W/ ACCESS VALV COPPER</text>
<text x="113.3" y="26.1">(JB A31200-G)</text>
<text x="173.9" y="26.1">GRAINGER</text>
<text x="204.3" y="26.1">20W303</text>
<text x="230.7" y="26.1">1</text>
<text x="11" y="34.8">6</text>
<text x="11" y="30.4">5</text>
<text x="19.8" y="34.8">CPPR-TBGK-0012 (00119)</text>
<text x="19.8" y="30.4">CPPR-TBGK-0012 (00118)</text>
<text x="55.8" y="34.8">FORMED INSTANCES</text>
<text x="55.8" y="30.4">FORMED INSTANCES</text>
<text x="230.7" y="34.8">1</text>
<text x="230.7" y="30.4">1</text>
<text x="11" y="39.2">7</text>
<text x="19.8" y="39.2">HDWR-MISC-0128</text>
<text x="55.7" y="39.2">CLAMP LOOP VIBRATION DAMP .38 ID ZINC</text>
<text x="173.1" y="37.8">MCMASTER-</text>
<text x="177.3" y="40.6">CARR</text>
<text x="204.2" y="39.2">8863T13</text>
<text x="230.7" y="39.2">1</text>
<text x="11" y="43.5">8</text>
<text x="19.8" y="43.5">VALV-SLND-0001</text>
<text x="55.7" y="43.5">SOLENOID VALVE E6S130-HP</text>
<text x="176" y="43.5">PARKER</text>
<text x="202.7" y="43.5">E6S130-HP</text>
<text x="230.6" y="43.5">1</text>
<text x="376.4" y="238.1">www.JetsonHVAC.com</text>
</g>
<g font-size="2.5">
<text x="337.4" y="232.5">SK</text>
<text x="344.1" y="232.6">12/30/2020</text>
</g>
<g font-size="2.2">
<text x="335.6" y="227.8">NAME</text>
<text x="348" y="227.8">DATE</text>
<text x="314.9" y="232.6">DRAWN</text>
<text x="315" y="237.4">CHECKED</text>
<text x="314.9" y="242.1">ENG APPR.</text>
<text x="315" y="251.6">Q.A.</text>
<text x="315" y="246.8">MFG APPR.</text>
<text x="241.7" y="257.2">DIMENSIONS ARE IN INCHES</text>
<text x="315" y="255.8">COMMENTS:</text>
<text x="241.7" y="262.5">TOLERANCES:</text>
<text x="241.7" y="267.8">.XX DECIMAL</text>
<text x="241.7" y="265.1">FRACTIONAL</text>
<text x="258.9" y="265.1">1/8</text>
<text x="259.1" y="267.8">.06</text>
<text x="241.7" y="273.1">ANGULAR</text>
<text x="241.7" y="270.4">.XXX DECIMAL</text>
<text x="259.2" y="270.4">.030</text>
<text x="259.7" y="273.1">1</text>
</g>
<g font-size="2.1">
<text x="241.7" y="253.6">UNLESS OTHERWISE SPECIFIED:</text>
<text x="321.1" y="272.9">DO NOT SCALE DRAWING</text>
</g>
<g font-size="2">
<text x="274.2" y="256.5">THE INFORMATION CONTAINED IN THIS</text>
<text x="277" y="253.6">PROPRIETARY AND CONFIDENTIAL</text>
<text x="274.2" y="259">DRAWING IS THE SOLE PROPERTY OF</text>
<text x="274.2" y="261.6">JETSON HVAC CORPORATION. ANY</text>
<text x="274.2" y="264.1">REPRODUCTION IN PART OR AS A WHOLE</text>
<text x="274.2" y="266.6">WITHOUT THE WRITTEN PERMISSION OF</text>
<text x="274.2" y="269.1">JETSON HVAC COPRPORATION IS</text>
<text x="274.2" y="271.7">PROHIBITED.</text>
</g>
</svg>
